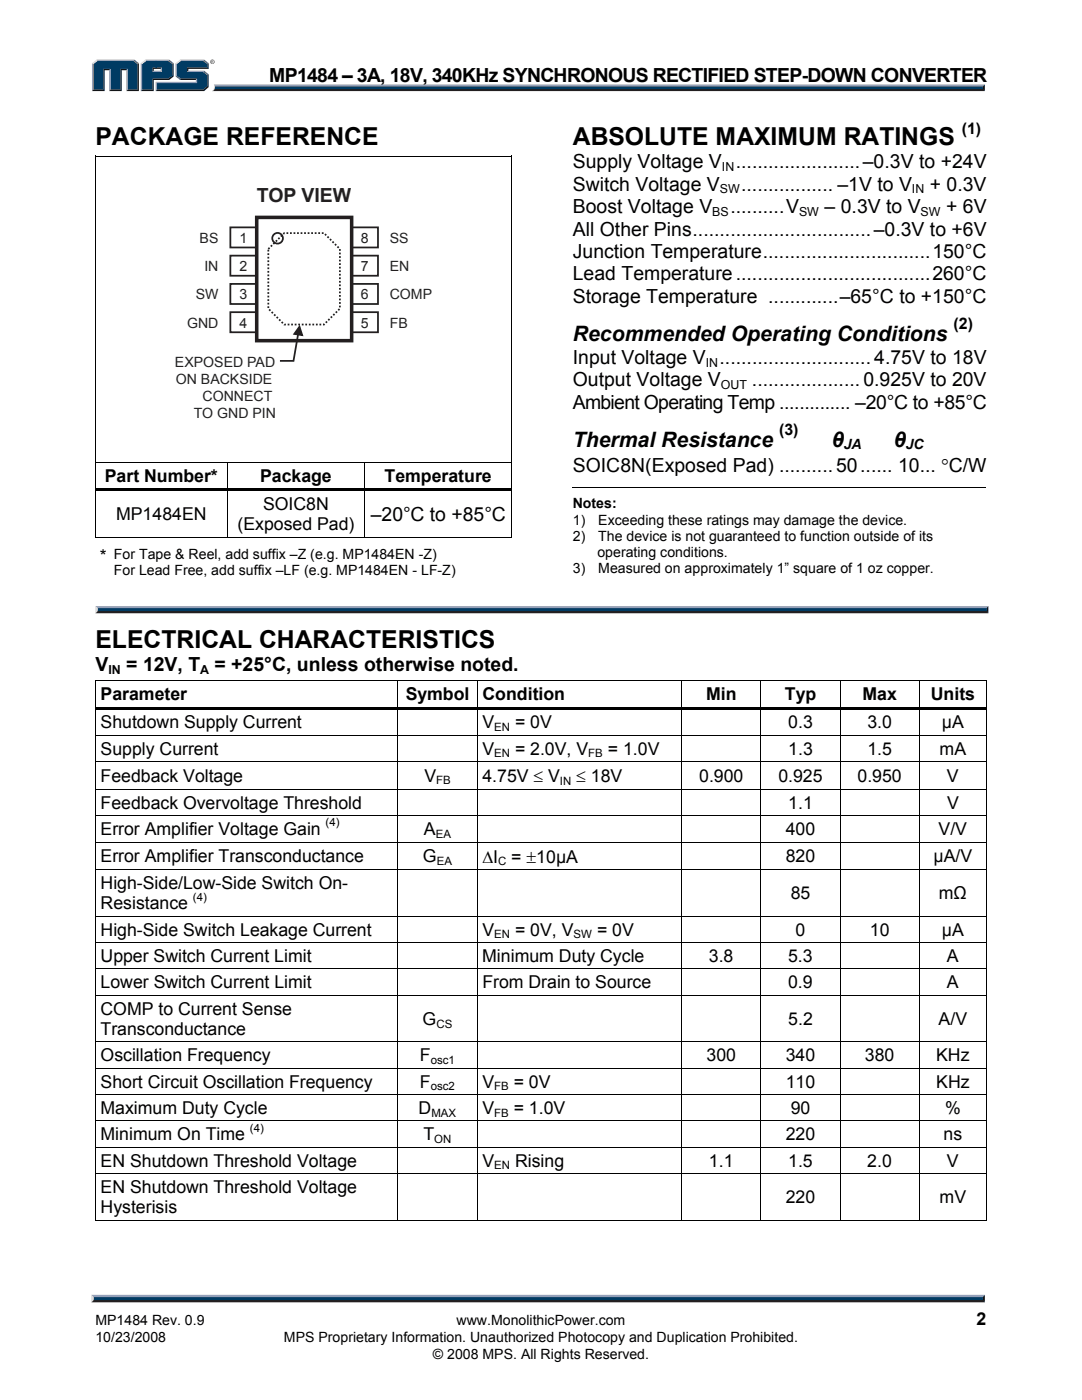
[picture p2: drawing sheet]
<svg xmlns="http://www.w3.org/2000/svg" width="216mm" height="279mm" viewBox="0 0 216 279" stroke-linecap="round" stroke-linejoin="round" font-family="sans-serif">
<path d="M18.7 259.2h177.4l.4 .7h-178.3z" fill="#231f20"/>
<path d="M18.3 258.4h178.2l-.4 .8h-177.4z" fill="#94a0b9"/>
<path d="M196.5 258.4v1.5l-.4-.4v-.6z" fill="#001338"/>
<path d="M18.7 258.9h177.4v.6h-177.4z" fill="#003b63"/>
<path d="M18.2 258.4l.5 .5v.5l-.5 .5z" fill="#dcddde"/>
<path d="M42.7 16.9h153.8l-.4 .6h-153.3z" fill="#94a0b9"/>
<path d="M42.8 17.5h153.3l.4 .7h-154.2l.4-.3z" fill="#231f20"/>
<path d="M196.1 17.3l.4-.4v1.3l-.4-.4z" fill="#001338"/>
<path d="M42.9 17.3h153.2v.5h-153.3z" fill="#003b63"/>
<path d="M42.7 16.9l.2 .5a.79 .79 0 0 1-.6 .8l.1-.1a1.24 1.24 0 0 0 .3-1.2z" fill="#dcddde"/>
<path d="M30.4 14.4l.3-.3h1.3l.3 .3z" fill="#94a0b9"/>
<g fill="#003b63">
<path d="M18.6 12.8l.8-.6h7.2l.8 .6v5.1h-1.9v-4.1h-1.5v4.1h-2v-4.1h-1.4v4.1h-2z"/>
<path d="M28.3 12.8l.9-.6h2.1v1.3h-.9v.9h1.9v-.9h-1.2v-1.3h2.5l.8 .6v2.3l-.8 .6h-3.2v2.2h-2.1z"/>
<path d="M31.3 16.6h8v-.9h-3.2l-.8-.6v-2.3l.8-.6h4.5l.8 .6v.7h-4.1v.9h3.3l.8 .6v2.2l-.8 .7h-9.3z"/>
</g>
<path d="M35.9 12h4.8" fill="none" stroke="#94a0b9" stroke-width=".27"/>
<path d="M35 12.6l.9-.7 .2 .3-.8 .6z" fill="#dcddde"/>
<path d="M35.2 12.6v2.7" fill="none" stroke="#94a0b9" stroke-width=".27"/>
<path d="M35 15.3l.3-.2 .8 .6-.2 .3z" fill="#537194"/>
<path d="M35.9 15.8h3.4" fill="none" stroke="#001338" stroke-width=".27"/>
<g fill="#94a0b9">
<path d="M31.1 16.3h8v-.3l.2-.3v.9h-8z"/>
<path d="M31.1 16.3l.2 .3v1.3l-.2 .3z"/>
</g>
<path d="M37.3 13.5h4.1v-.7l.2-.2v1.2h-4v.3l-.3 .3z" fill="#001338"/>
<path d="M37.3 14.2h3.4" fill="none" stroke="#94a0b9" stroke-width=".27"/>
<path d="M40.7 14.1l.9 .7-.2 .2-.8-.6z" fill="#537194"/>
<g fill="#001338">
<path d="M31.1 18.2l.2-.3h9.3l.8-.7v-2.2l.2-.2v2.6l-.9 .8z"/>
<path d="M30.4 15.7h3.2l.8-.6v-2.3l.3-.2v2.7l-.9 .7h-3.1v2.2h-2.6l.2-.3h2.1z"/>
</g>
<path d="M33.8 11.9l.9 .7-.3 .2-.8-.6z" fill="#537194"/>
<path d="M29 12h4.8" fill="none" stroke="#94a0b9" stroke-width=".27"/>
<path d="M28.1 12.6l.9-.7 .2 .3-.9 .6z" fill="#dcddde"/>
<path d="M28.2 12.6v5.6" fill="none" stroke="#94a0b9" stroke-width=".27"/>
<path d="M32 13.8l.3-.3v.9l-.3-.3z" fill="#94a0b9"/>
<g fill="#001338">
<path d="M30.4 13.5h1.9l-.3 .3h-1.3v.3l-.3 .3z"/>
<path d="M27.4 12.8l.3-.2v5.6h-2.5l.3-.3h1.9z"/>
</g>
<path d="M26.8 11.9l.9 .7-.3 .2-.8-.6z" fill="#537194"/>
<path d="M19.2 12h7.6" fill="none" stroke="#94a0b9" stroke-width=".27"/>
<path d="M18.4 12.6l.8-.7 .2 .3-.8 .6z" fill="#dcddde"/>
<path d="M18.5 12.6v5.6" fill="none" stroke="#94a0b9" stroke-width=".27"/>
<path d="M20.6 13.8h1.4l-.2 .2h-.9v4.2h-2.5l.2-.3h2z" fill="#001338"/>
<path d="M21.9 13.8v4.4" fill="none" stroke="#94a0b9" stroke-width=".27"/>
<path d="M24 13.8h1.5l-.3 .2h-.9v4.2h-2.5l.2-.3h2z" fill="#001338"/>
<path d="M25.3 13.8v4.4" fill="none" stroke="#94a0b9" stroke-width=".27"/>
<path d="M40.7 11.9l.9 .7-.2 .2-.8-.6z" fill="#537194"/>
<path d="M41.9 12.3a.45 .45 0 0 1 .9 0 .45 .45 0 0 1-.9 0zM42 12.3a.37 .37 0 0 0 .7 0 .37 .37 0 0 0-.7 0zM42.2 12.1l.3 .1 .1 .4-.2-.2-.2 .2zM42.3 12.2v.1h.1z" fill="#231f20"/>
<path d="M53.5 49.7l3.2-3.2h7.9l3.2 3.2v11.9l-3.2 3.2h-7.9l-3.2-3.2z" fill="none" stroke="#231f20" stroke-width=".35" stroke-dasharray=".4" stroke-linecap="butt"/>
<path d="M51.2 43.4h19v24.6h-19z" fill="none" stroke="#231f20" stroke-width=".71" stroke-linecap="butt"/>
<g fill="none" stroke="#231f20" stroke-width=".35">
<path d="M46 45.4h5.2v4h-5.2zM46 51h5.2v4h-5.2zM46 56.7h5.2v4h-5.2zM70.2 45.4h5.2v4h-5.2zM70.2 51h5.2v4h-5.2zM70.2 56.7h5.2v4h-5.2zM46 62.3h5.2v4h-5.2zM59.6 65.8l-1 6.2h-2.7M70.2 62.3h5.2v4h-5.2z"/>
<circle cx="55.4" cy="47.5" r="1.06"/>
</g>
<path d="M59.8 65.2l.5 1.7-1.6-.3z" fill="#231f20" stroke="#231f20" stroke-width=".35"/>
<g fill="#000">
<path d="M19 31.1h.1v.7h-.1zM102 31.1h.2v.7h-.2zM102 31.1h.2v.1h-.2zM19 92.2h.1v.7h-.1zM19 97.5h.1v1h-.1zM19.1 97.5h26.2v.5h-26.2zM45.3 92.2h.1v.7h-.1zM45.3 98h.1v.5h-.1zM45.3 97.5h27.4v.5h-27.4zM72.7 92.2h.2v.7h-.2zM72.7 98h.2v.5h-.2zM72.7 97.5h29.3v.5h-29.3z"/>
<path d="M102 92.2h.2v.7h-.2zM102 97.5h.2v1h-.2zM19 107.1h.1v.2h-.1zM102 107.1h.2v.2h-.2z"/>
</g>
<g fill="none" stroke="#000" stroke-width=".2">
<path d="M19 31.2h83M19 31.8v60.4M102.1 31.8v60.4M19 92.9v4.6M19 98.5v8.6M19.1 92.3h26.2M45.4 92.9v4.6M45.4 98.5v8.6M45.4 92.3h27.3M72.8 92.9v4.6M72.8 98.5v8.6M72.9 92.3h29.1"/>
<path d="M102.1 92.9v4.6M102.1 98.5v8.6M114.3 97.2h82.4M19 107.2h83.2"/>
</g>
<path d="M19.5 121.7h177.3l.4 .7h-178.2z" fill="#231f20"/>
<path d="M19.1 121h178.1l-.4 .7h-177.3z" fill="#94a0b9"/>
<path d="M197.2 121v1.4l-.4-.4v-.6z" fill="#001338"/>
<path d="M19.5 121.4h177.3v.6h-177.3z" fill="#003b63"/>
<path d="M19 120.9l.5 .5v.5l-.5 .5z" fill="#dcddde"/>
<g fill="#000">
<path d="M19 135.8h.1v.7h-.1zM79.3 135.8h.2v.7h-.2zM95.2 135.8h.1v.7h-.1zM136 135.8h.1v.7h-.1zM151.7 135.8h.2v.7h-.2zM167.6 135.8h.1v.7h-.1zM183.4 135.8h.1v.7h-.1zM196.8 135.8h.1v.7h-.1zM196.8 135.8h.1v.2h-.1zM19 141.1h.1v1h-.1zM19 146.7h.1v.7h-.1zM19 151.9h.1v.7h-.1z"/>
<path d="M19 157.4h.1v.7h-.1zM19.1 141.1h60.2v.5h-60.2zM79.3 141.6h.2v.5h-.2zM79.3 141.1h15.9v.5h-15.9zM79.3 146.7h.2v.7h-.2zM79.3 151.9h.2v.7h-.2zM79.3 157.4h.2v.7h-.2zM95.2 141.6h.1v.5h-.1zM95.2 141.1h40.8v.5h-40.8zM95.2 146.7h.1v.7h-.1zM95.2 151.9h.1v.7h-.1zM95.2 157.4h.1v.7h-.1z"/>
<path d="M136 141.6h.1v.5h-.1zM136 141.1h15.7v.5h-15.7zM136 146.7h.1v.7h-.1zM136 151.9h.1v.7h-.1zM136 157.4h.1v.7h-.1zM151.7 141.6h.2v.5h-.2zM151.7 141.1h15.9v.5h-15.9zM151.7 146.7h.2v.7h-.2zM151.7 151.9h.2v.7h-.2zM151.7 157.4h.2v.7h-.2zM167.6 141.6h.1v.5h-.1zM167.6 141.1h15.8v.5h-15.8z"/>
<path d="M167.6 146.7h.1v.7h-.1zM167.6 151.9h.1v.7h-.1zM167.6 157.4h.1v.7h-.1zM183.4 141.6h.1v.5h-.1zM183.4 141.1h13.4v.5h-13.4zM183.4 146.7h.1v.7h-.1zM183.4 151.9h.1v.7h-.1zM183.4 157.4h.1v.7h-.1zM196.8 141.1h.1v1h-.1zM196.8 146.7h.1v.7h-.1zM196.8 151.9h.1v.7h-.1zM196.8 157.4h.1v.7h-.1z"/>
<path d="M19 162.7h.1v.7h-.1zM19 168h.1v.7h-.1zM19 173.5h.1v.7h-.1zM79.3 162.7h.2v.7h-.2zM79.3 168h.2v.7h-.2zM79.3 173.5h.2v.7h-.2zM95.2 162.7h.1v.7h-.1zM95.2 168h.1v.7h-.1zM95.2 173.5h.1v.7h-.1zM136 162.7h.1v.7h-.1zM136 168h.1v.7h-.1zM136 173.5h.1v.7h-.1z"/>
<path d="M151.7 162.7h.2v.7h-.2zM151.7 168h.2v.7h-.2zM151.7 173.5h.2v.7h-.2zM167.6 162.7h.1v.7h-.1zM167.6 168h.1v.7h-.1zM167.6 173.5h.1v.7h-.1zM183.4 162.7h.1v.7h-.1zM183.4 168h.1v.7h-.1zM183.4 173.5h.1v.7h-.1zM196.8 162.7h.1v.7h-.1zM196.8 168h.1v.7h-.1zM196.8 173.5h.1v.7h-.1z"/>
<path d="M19 182.8h.1v.7h-.1zM19 188h.1v.7h-.1zM19 193.3h.1v.7h-.1zM19 198.6h.1v.7h-.1zM79.3 182.8h.2v.7h-.2zM79.3 188h.2v.7h-.2zM79.3 193.3h.2v.7h-.2zM79.3 198.6h.2v.7h-.2zM95.2 182.8h.1v.7h-.1zM95.2 188h.1v.7h-.1zM95.2 193.3h.1v.7h-.1zM95.2 198.6h.1v.7h-.1z"/>
<path d="M136 182.8h.1v.7h-.1zM136 188h.1v.7h-.1zM136 193.3h.1v.7h-.1zM136 198.6h.1v.7h-.1zM151.7 182.8h.2v.7h-.2zM151.7 188h.2v.7h-.2zM151.7 193.3h.2v.7h-.2zM151.7 198.6h.2v.7h-.2zM167.6 182.8h.1v.7h-.1zM167.6 188h.1v.7h-.1zM167.6 193.3h.1v.7h-.1zM167.6 198.6h.1v.7h-.1z"/>
<path d="M183.4 182.8h.1v.7h-.1zM183.4 188h.1v.7h-.1zM183.4 193.3h.1v.7h-.1zM183.4 198.6h.1v.7h-.1zM196.8 182.8h.1v.7h-.1zM196.8 188h.1v.7h-.1zM196.8 193.3h.1v.7h-.1zM196.8 198.6h.1v.7h-.1zM19 207.9h.1v.7h-.1zM19 213.1h.1v.7h-.1zM19 218.4h.1v.7h-.1zM79.3 207.9h.2v.7h-.2z"/>
<path d="M79.3 213.1h.2v.7h-.2zM79.3 218.4h.2v.7h-.2zM95.2 207.9h.1v.7h-.1zM95.2 213.1h.1v.7h-.1zM95.2 218.4h.1v.7h-.1zM136 207.9h.1v.7h-.1zM136 213.1h.1v.7h-.1zM136 218.4h.1v.7h-.1zM151.7 207.9h.2v.7h-.2zM151.7 213.1h.2v.7h-.2zM151.7 218.4h.2v.7h-.2zM167.6 207.9h.1v.7h-.1z"/>
<path d="M167.6 213.1h.1v.7h-.1zM167.6 218.4h.1v.7h-.1zM183.4 207.9h.1v.7h-.1zM183.4 213.1h.1v.7h-.1zM183.4 218.4h.1v.7h-.1zM196.8 207.9h.1v.7h-.1zM196.8 213.1h.1v.7h-.1zM196.8 218.4h.1v.7h-.1zM19 223.6h.1v.7h-.1zM19 228.9h.1v.7h-.1zM19 234.1h.1v.7h-.1zM79.3 223.6h.2v.7h-.2z"/>
<path d="M79.3 228.9h.2v.7h-.2zM79.3 234.1h.2v.7h-.2zM95.2 223.6h.1v.7h-.1zM95.2 228.9h.1v.7h-.1zM95.2 234.1h.1v.7h-.1zM136 223.6h.1v.7h-.1zM136 228.9h.1v.7h-.1zM136 234.1h.1v.7h-.1zM151.7 223.6h.2v.7h-.2zM151.7 228.9h.2v.7h-.2zM151.7 234.1h.2v.7h-.2zM167.6 223.6h.1v.7h-.1z"/>
<path d="M167.6 228.9h.1v.7h-.1zM167.6 234.1h.1v.7h-.1zM183.4 223.6h.1v.7h-.1zM183.4 228.9h.1v.7h-.1zM183.4 234.1h.1v.7h-.1zM196.8 223.6h.1v.7h-.1zM196.8 228.9h.1v.7h-.1zM196.8 234.1h.1v.7h-.1zM196.8 243.5h.1v.1h-.1z"/>
</g>
<g fill="none" stroke="#000" stroke-width=".2">
<path d="M19 135.9h60.3M19 136.5v4.6M79.4 136.5v4.6M79.5 135.9h15.7M95.2 136.5v4.6M95.3 135.9h40.7M136 136.5v4.6M136.1 135.9h15.6M151.8 136.5v4.6M151.9 135.9h15.7M167.6 136.5v4.6M167.7 135.9h15.7"/>
<path d="M183.5 136.5v4.6M183.5 135.9h13.3M196.8 136.5v4.6M19 142.1v4.6M19 147.4v4.5M19 152.6v4.8M19 158.1v4.6M19.1 146.7h60.2M19.1 152h60.2M19.1 157.5h60.2M79.4 142.1v4.6M79.4 147.4v4.5"/>
<path d="M79.4 152.6v4.8M79.4 158.1v4.6M79.5 146.7h15.7M79.5 152h15.7M79.5 157.5h15.7M95.2 142.1v4.6M95.2 147.4v4.5M95.2 152.6v4.8M95.2 158.1v4.6M95.3 146.7h40.7M95.3 152h40.7M95.3 157.5h40.7"/>
<path d="M136 142.1v4.6M136 147.4v4.5M136 152.6v4.8M136 158.1v4.6M136.1 146.7h15.6M136.1 152h15.6M136.1 157.5h15.6M151.8 142.1v4.6M151.8 147.4v4.5M151.8 152.6v4.8M151.8 158.1v4.6M151.9 146.7h15.7"/>
<path d="M151.9 152h15.7M151.9 157.5h15.7M167.6 142.1v4.6M167.6 147.4v4.5M167.6 152.6v4.8M167.6 158.1v4.6M167.7 146.7h15.7M167.7 152h15.7M167.7 157.5h15.7M183.5 142.1v4.6M183.5 147.4v4.5M183.5 152.6v4.8"/>
<path d="M183.5 158.1v4.6M183.5 146.7h13.3M183.5 152h13.3M183.5 157.5h13.3M196.8 142.1v4.6M196.8 147.4v4.5M196.8 152.6v4.8M196.8 158.1v4.6M19 163.4v4.6M19 168.7v4.8M19 174.2v8.6M19.1 162.8h60.2"/>
<path d="M19.1 168h60.2M19.1 173.6h60.2M79.4 163.4v4.6M79.4 168.7v4.8M79.4 174.2v8.6M79.5 162.8h15.7M79.5 168h15.7M79.5 173.6h15.7M95.2 163.4v4.6M95.2 168.7v4.8M95.2 174.2v8.6M95.3 162.8h40.7"/>
<path d="M95.3 168h40.7M95.3 173.6h40.7M136 163.4v4.6M136 168.7v4.8M136 174.2v8.6M136.1 162.8h15.6M136.1 168h15.6M136.1 173.6h15.6M151.8 163.4v4.6M151.8 168.7v4.8M151.8 174.2v8.6M151.9 162.8h15.7"/>
<path d="M151.9 168h15.7M151.9 173.6h15.7M167.6 163.4v4.6M167.6 168.7v4.8M167.6 174.2v8.6M167.7 162.8h15.7M167.7 168h15.7M167.7 173.6h15.7M183.5 163.4v4.6M183.5 168.7v4.8M183.5 174.2v8.6M183.5 162.8h13.3"/>
<path d="M183.5 168h13.3M183.5 173.6h13.3M196.8 163.4v4.6M196.8 168.7v4.8M196.8 174.2v8.6M19 183.5v4.5M19 188.7v4.6M19 194v4.6M19 199.3v8.6M19.1 182.9h60.2M19.1 188.1h60.2M19.1 193.4h60.2"/>
<path d="M19.1 198.6h60.2M79.4 183.5v4.5M79.4 188.7v4.6M79.4 194v4.6M79.4 199.3v8.6M79.5 182.9h15.7M79.5 188.1h15.7M79.5 193.4h15.7M79.5 198.6h15.7M95.2 183.5v4.5M95.2 188.7v4.6M95.2 194v4.6"/>
<path d="M95.2 199.3v8.6M95.3 182.9h40.7M95.3 188.1h40.7M95.3 193.4h40.7M95.3 198.6h40.7M136 183.5v4.5M136 188.7v4.6M136 194v4.6M136 199.3v8.6M136.1 182.9h15.6M136.1 188.1h15.6M136.1 193.4h15.6"/>
<path d="M136.1 198.6h15.6M151.8 183.5v4.5M151.8 188.7v4.6M151.8 194v4.6M151.8 199.3v8.6M151.9 182.9h15.7M151.9 188.1h15.7M151.9 193.4h15.7M151.9 198.6h15.7M167.6 183.5v4.5M167.6 188.7v4.6M167.6 194v4.6"/>
<path d="M167.6 199.3v8.6M167.7 182.9h15.7M167.7 188.1h15.7M167.7 193.4h15.7M167.7 198.6h15.7M183.5 183.5v4.5M183.5 188.7v4.6M183.5 194v4.6M183.5 199.3v8.6M183.5 182.9h13.3M183.5 188.1h13.3M183.5 193.4h13.3"/>
<path d="M183.5 198.6h13.3M196.8 183.5v4.5M196.8 188.7v4.6M196.8 194v4.6M196.8 199.3v8.6M19 208.6v4.5M19 213.8v4.6M19 219.1v4.5M19.1 207.9h60.2M19.1 213.2h60.2M19.1 218.5h60.2M79.4 208.6v4.5"/>
<path d="M79.4 213.8v4.6M79.4 219.1v4.5M79.5 207.9h15.7M79.5 213.2h15.7M79.5 218.5h15.7M95.2 208.6v4.5M95.2 213.8v4.6M95.2 219.1v4.5M95.3 207.9h40.7M95.3 213.2h40.7M95.3 218.5h40.7M136 208.6v4.5"/>
<path d="M136 213.8v4.6M136 219.1v4.5M136.1 207.9h15.6M136.1 213.2h15.6M136.1 218.5h15.6M151.8 208.6v4.5M151.8 213.8v4.6M151.8 219.1v4.5M151.9 207.9h15.7M151.9 213.2h15.7M151.9 218.5h15.7M167.6 208.6v4.5"/>
<path d="M167.6 213.8v4.6M167.6 219.1v4.5M167.7 207.9h15.7M167.7 213.2h15.7M167.7 218.5h15.7M183.5 208.6v4.5M183.5 213.8v4.6M183.5 219.1v4.5M183.5 207.9h13.3M183.5 213.2h13.3M183.5 218.5h13.3M196.8 208.6v4.5"/>
<path d="M196.8 213.8v4.6M196.8 219.1v4.5M19 224.3v4.6M19 229.6v4.5M19 234.8v8.8M19.1 223.7h60.2M19.1 229h60.2M19.1 234.2h60.2M79.4 224.3v4.6M79.4 229.6v4.5M79.4 234.8v8.8M79.5 223.7h15.7"/>
<path d="M79.5 229h15.7M79.5 234.2h15.7M95.2 224.3v4.6M95.2 229.6v4.5M95.2 234.8v8.8M95.3 223.7h40.7M95.3 229h40.7M95.3 234.2h40.7M136 224.3v4.6M136 229.6v4.5M136 234.8v8.8M136.1 223.7h15.6"/>
<path d="M136.1 229h15.6M136.1 234.2h15.6M151.8 224.3v4.6M151.8 229.6v4.5M151.8 234.8v8.8M151.9 223.7h15.7M151.9 229h15.7M151.9 234.2h15.7M167.6 224.3v4.6M167.6 229.6v4.5M167.6 234.8v8.8M167.7 223.7h15.7"/>
<path d="M167.7 229h15.7M167.7 234.2h15.7M183.5 224.3v4.6M183.5 229.6v4.5M183.5 234.8v8.8M183.5 223.7h13.3M183.5 229h13.3M183.5 234.2h13.3M196.8 224.3v4.6M196.8 229.6v4.5M196.8 234.8v8.8M19 243.5h60.3"/>
<path d="M79.5 243.5h15.7M95.3 243.5h40.7M136.1 243.5h15.6M151.9 243.5h15.7M167.7 243.5h15.7M183.5 243.5h13.3"/>
</g>
<g font-size="4.9">
<text x="19" y="29">PACKAGE REFERENCE</text>
<text x="114.3" y="29">ABSOLUTE MAXIMUM RATINGS</text>
<text x="19" y="129.2">ELECTRICAL CHARACTERISTICS</text>
</g>
<g font-size="4.2">
<text x="114.3" y="68">Recommended Operating Conditions</text>
<text x="114.3" y="89.2">Thermal Resistance</text>
<text x="166" y="89.2">θ</text>
<text x="178.4" y="89.2">θ</text>
</g>
<g font-size="3.9">
<text x="53.7" y="16.3">MP1484 – 3A, 18V, 340KHz SYNCHRONOUS RECTIFIED STEP-DOWN CONVERTER</text>
<text x="114.3" y="33.6">Supply Voltage V</text>
<text x="146.8" y="33.6">.......................–0.3V to +24V</text>
<text x="114.3" y="38.1">Switch Voltage V</text>
<text x="147.9" y="38.1">................. –1V to V</text>
<text x="185.5" y="38.1">+ 0.3V</text>
<text x="114.3" y="42.5">Boost Voltage V</text>
<text x="114.3" y="47">All Other Pins.................................–0.3V to +6V</text>
<text x="145.7" y="42.5">..........V</text>
<text x="164.5" y="42.5">– 0.3V to V</text>
<text x="188.8" y="42.5">+ 6V</text>
<text x="114.3" y="51.5">Junction Temperature...............................150°C</text>
<text x="114.3" y="55.9">Lead Temperature....................................260°C</text>
<text x="114.3" y="60.4">Storage Temperature .............–65°C to +150°C</text>
<text x="114.3" y="77.1">Output Voltage V</text>
<text x="114.3" y="72.6">Input Voltage V</text>
<text x="143.6" y="72.6">............................4.75V to 18V</text>
<text x="150.1" y="77.1">....................0.925V to 20V</text>
<text x="114.3" y="81.6">Ambient Operating Temp .............. –20°C to +85°C</text>
<text x="114.3" y="94.1">SOIC8N(Exposed Pad) ..........50...... 10... °C/W</text>
<text x="74" y="103.9">–20°C to +85°C</text>
<text x="19" y="133.9">V</text>
<text x="25.2" y="133.9">= 12V, T</text>
<text x="42.8" y="133.9">= +25°C, unless otherwise noted.</text>
</g>
<text font-size="3.9" fill="#231f20" x="51.3" y="40.4">TOP VIEW</text>
<g font-size="3.5">
<text x="20.9" y="96.2">Part Number*</text>
<text x="51.9" y="96.2">Package</text>
<text x="52.5" y="101.8">SOIC8N</text>
<text x="76.7" y="96.2">Temperature</text>
<text x="23.2" y="103.8">MP1484EN</text>
<text x="47.4" y="105.8">(Exposed Pad)</text>
<text x="19.9" y="112.2">*</text>
<text x="20.1" y="139.8">Parameter</text>
<text x="81" y="139.8">Symbol</text>
<text x="96.3" y="139.8">Condition</text>
<text x="140.9" y="139.8">Min</text>
<text x="156.6" y="139.8">Typ</text>
<text x="172.1" y="139.8">Max</text>
<text x="185.7" y="139.8">Units</text>
<text x="20.1" y="145.4">Shutdown Supply Current</text>
<text x="96.2" y="145.4">V</text>
<text x="102.8" y="145.4">= 0V</text>
<text x="157.3" y="145.4">0.3</text>
<text x="173.1" y="145.4">3.0</text>
<text x="188" y="145.4">μA</text>
<text x="20.1" y="150.6">Supply Current</text>
<text x="20.1" y="156">Feedback Voltage</text>
<text x="84.7" y="156">V</text>
<text x="96.3" y="150.6">V</text>
<text x="102.8" y="150.6">= 2.0V, V</text>
<text x="121.3" y="150.6">= 1.0V</text>
<text x="139.5" y="156">0.900</text>
<text x="155.3" y="156">0.925</text>
<text x="157.3" y="150.6">1.3</text>
<text x="171.1" y="156">0.950</text>
<text x="173.1" y="150.6">1.5</text>
<text x="187.5" y="150.6">mA</text>
<text x="189" y="156">V</text>
<text x="20.1" y="161.4">Feedback Overvoltage Threshold</text>
<text x="96.3" y="156.1">4.75V ≤ V</text>
<text x="115" y="156.1">≤ 18V</text>
<text x="157.3" y="161.4">1.1</text>
<text x="189" y="161.4">V</text>
<text x="20.1" y="166.6">Error Amplifier Voltage Gain</text>
<text x="84.6" y="166.6">A</text>
<text x="156.8" y="166.6">400</text>
<text x="187.3" y="166.6">V/V</text>
<text x="20.1" y="172">Error Amplifier Transconductance</text>
<text x="84.4" y="172">G</text>
<text x="96.3" y="172.2">ΔI</text>
<text x="102" y="172.2">= ±10μA</text>
<text x="156.8" y="172">820</text>
<text x="186.3" y="172">μA/V</text>
<text x="20.1" y="177.4">High-Side/Low-Side Switch On-</text>
<text x="157.8" y="179.5">85</text>
<text x="187.3" y="179.5">mΩ</text>
<text x="20.1" y="181.5">Resistance</text>
<text x="20.1" y="186.8">High-Side Switch Leakage Current</text>
<text x="96.3" y="186.8">V</text>
<text x="102.8" y="186.8">= 0V, V</text>
<text x="119.1" y="186.8">= 0V</text>
<text x="158.8" y="186.8">0</text>
<text x="173.6" y="186.8">10</text>
<text x="188" y="186.8">μA</text>
<text x="20.1" y="192">Upper Switch Current Limit</text>
<text x="20.1" y="197.3">Lower Switch Current Limit</text>
<text x="96.2" y="192">Minimum Duty Cycle</text>
<text x="96.3" y="197.3">From Drain to Source</text>
<text x="141.4" y="192">3.8</text>
<text x="157.3" y="197.3">0.9</text>
<text x="157.3" y="192">5.3</text>
<text x="188.9" y="197.3">A</text>
<text x="188.9" y="192">A</text>
<text x="20.1" y="202.5">COMP to Current Sense</text>
<text x="20.1" y="206.6">Transconductance</text>
<text x="84.3" y="204.5">G</text>
<text x="157.3" y="204.5">5.2</text>
<text x="187.3" y="204.5">A/V</text>
<text x="20.1" y="211.8">Oscillation Frequency</text>
<text x="83.8" y="211.8">F</text>
<text x="141" y="211.8">300</text>
<text x="156.8" y="211.8">340</text>
<text x="172.6" y="211.8">380</text>
<text x="186.8" y="211.8">KHz</text>
<text x="20.1" y="217.1">Short Circuit Oscillation Frequency</text>
<text x="83.8" y="217.1">F</text>
<text x="96.3" y="217.1">V</text>
<text x="102.5" y="217.1">= 0V</text>
<text x="156.8" y="217.1">110</text>
<text x="186.8" y="217.1">KHz</text>
<text x="20.1" y="222.3">Maximum Duty Cycle</text>
<text x="20.1" y="227.6">Minimum On Time</text>
<text x="83.5" y="222.3">D</text>
<text x="84.5" y="227.6">T</text>
<text x="96.3" y="222.3">V</text>
<text x="102.5" y="222.3">= 1.0V</text>
<text x="156.8" y="227.6">220</text>
<text x="157.8" y="222.3">90</text>
<text x="188.3" y="227.6">ns</text>
<text x="188.6" y="222.3">%</text>
<text x="20.1" y="232.9">EN Shutdown Threshold Voltage</text>
<text x="96.3" y="232.9">V</text>
<text x="102.8" y="232.9">Rising</text>
<text x="141.5" y="232.9">1.1</text>
<text x="157.3" y="232.9">1.5</text>
<text x="173.1" y="232.9">2.0</text>
<text x="189" y="232.9">V</text>
<text x="20.1" y="238.1">EN Shutdown Threshold Voltage</text>
<text x="20.1" y="242.2">Hysterisis</text>
<text x="156.8" y="240.1">220</text>
<text x="187.5" y="240.1">mV</text>
<text x="194.9" y="264.5">2</text>
</g>
<g font-size="3.2">
<text x="191.9" y="26.7">(1)</text>
<text x="190.3" y="65.7">(2)</text>
<text x="155.5" y="86.9">(3)</text>
</g>
<g font-size="2.8" fill="#231f20">
<text x="39.8" y="48.4">BS</text>
<text x="47.8" y="48.4">1</text>
<text x="72" y="48.4">8</text>
<text x="77.8" y="48.4">SS</text>
<text x="39.1" y="59.7">SW</text>
<text x="40.8" y="54.1">IN</text>
<text x="47.8" y="54.1">2</text>
<text x="47.8" y="59.7">3</text>
<text x="72" y="54.1">7</text>
<text x="72" y="59.7">6</text>
<text x="77.8" y="54.1">EN</text>
<text x="77.8" y="59.7">COMP</text>
<text x="37.3" y="65.4">GND</text>
<text x="47.8" y="65.4">4</text>
<text x="72" y="65.4">5</text>
<text x="77.8" y="65.4">FB</text>
<text x="34.9" y="73.2">EXPOSED PAD</text>
<text x="35.1" y="76.6">ON BACKSIDE</text>
<text x="38.7" y="83.3">TO GND PIN</text>
<text x="40.4" y="80">CONNECT</text>
</g>
<g font-size="2.8">
<text x="168.4" y="89.7">JA</text>
<text x="180.7" y="89.7">JC</text>
<text x="114.3" y="101.5">Notes:</text>
<text x="114.3" y="104.7">1)</text>
<text x="114.3" y="108">2)</text>
<text x="119.4" y="104.7">Exceeding these ratings may damage the device.</text>
<text x="119.4" y="108">The device is not guaranteed to function outside of its</text>
<text x="22.7" y="111.5">For Tape &amp; Reel, add suffix –Z (e.g. MP1484EN -Z)</text>
<text x="119.2" y="111.2">operating conditions.</text>
<text x="22.7" y="114.8">For Lead Free, add suffix –LF (e.g. MP1484EN - LF-Z)</text>
<text x="114.3" y="114.4">3)</text>
<text x="119.4" y="114.4">Measured on approximately 1” square of 1 oz copper.</text>
<text x="19" y="267.9">10/23/2008</text>
<text x="19" y="264.5">MP1484 Rev. 0.9</text>
<text x="56.7" y="267.9">MPS Proprietary Information. Unauthorized Photocopy and Duplication Prohibited.</text>
<text x="91.1" y="264.5">www.MonolithicPower.com</text>
<text x="86.4" y="271.1">© 2008 MPS. All Rights Reserved.</text>
</g>
<g font-size="2.5">
<text x="144.1" y="34.1">IN</text>
<text x="143.6" y="38.6">SW</text>
<text x="182" y="38.6">IN</text>
<text x="142.1" y="43.1">BS</text>
<text x="159.4" y="43.1">SW</text>
<text x="183.7" y="43.1">SW</text>
<text x="140.8" y="73.2">IN</text>
<text x="143.8" y="77.6">OUT</text>
<text x="21.6" y="134.4">IN</text>
<text x="40" y="134.4">A</text>
</g>
<g font-size="2.3">
<text x="98.6" y="145.9">EN</text>
<text x="98.6" y="151.2">EN</text>
<text x="117.4" y="151.2">FB</text>
<text x="87" y="156.5">FB</text>
<text x="111.7" y="156.7">IN</text>
<text x="65" y="164.9">(4)</text>
<text x="87" y="167.2">EA</text>
<text x="87.1" y="172.6">EA</text>
<text x="99.4" y="172.7">C</text>
<text x="38.5" y="179.7">(4)</text>
<text x="98.6" y="187.3">EN</text>
<text x="114.4" y="187.3">SW</text>
<text x="87.1" y="205.1">CS</text>
<text x="86" y="212.3">osc1</text>
<text x="86" y="217.6">osc2</text>
<text x="98.6" y="217.6">FB</text>
<text x="49.9" y="225.8">(4)</text>
<text x="86.1" y="222.9">MAX</text>
<text x="98.6" y="222.9">FB</text>
<text x="86.7" y="228.1">ON</text>
<text x="98.6" y="233.4">EN</text>
</g>
</svg>
